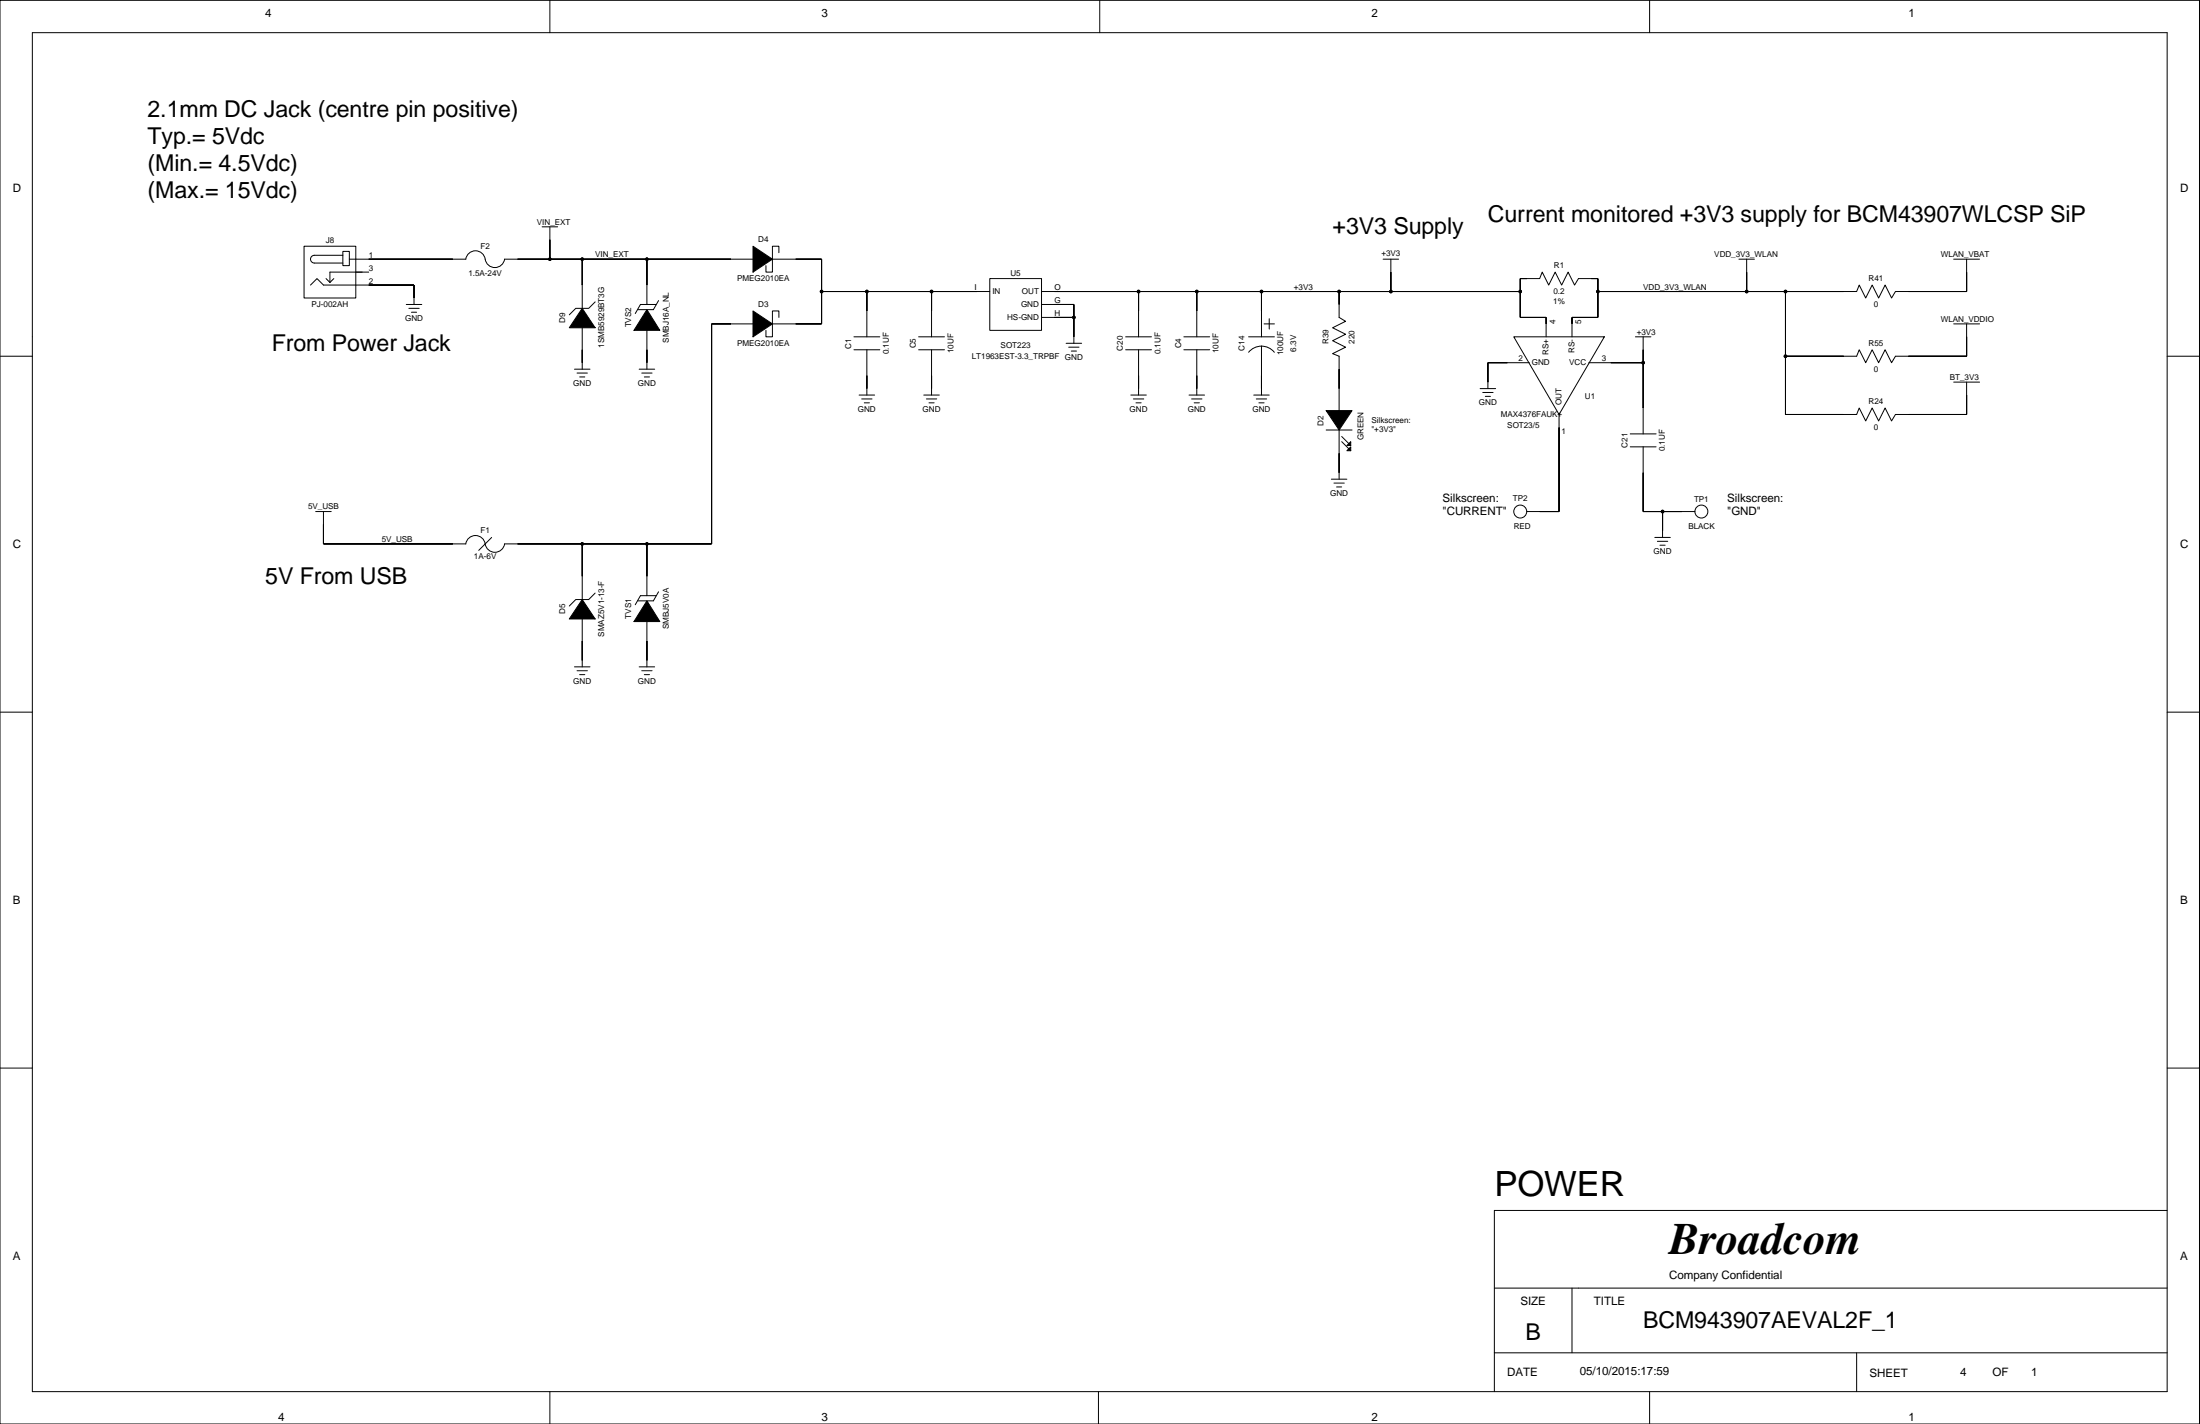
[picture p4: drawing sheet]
<svg xmlns="http://www.w3.org/2000/svg" width="432mm" height="279mm" viewBox="0 0 432 279" stroke-linecap="round" stroke-linejoin="round" font-family="sans-serif">
<g fill="none" stroke="#000" stroke-width=".2">
<path d="M0 .1h431.7v279.3h-431.7zM6.3 6.4h419.1v266.7h-419.1zM107.9 .1v6.3M215.9 .1v6.3M323.8 .1v6.3M59.7 48.3h10.1v10.2h-10.1zM60.9 55.9l1.3-1.2 1.3 1.2h17.8v3.8M64 54.7l.8 .7M65.5 54.7l-.7 .7M67.3 49.3h1.3v2.8h-1.3zM67.3 50.1h-5.6a.76 .76 0 0 0-.8 .8 .76 .76 0 0 0 .8 .7h5.6M68.6 50.9h22.8"/>
<path d="M72.4 53.4h-7.6v2M79.7 59.7h3.1M91.4 50.9a1.92 1.92 0 0 1 1.9-1.7 1.92 1.92 0 0 1 1.9 1.7M95.2 50.8a1.92 1.92 0 0 0 1.9 1.7 1.92 1.92 0 0 0 1.9-1.7l48.8 .1M106.4 44.5h3M107.9 44.5v6.4M114.3 50.9v9.6M116.8 59.2l-1.3 1.3h-2.5l-1.3 1.3M127 50.9v8.8M128.7 59.7h-3l-1 1.8M129.3 59l-1.1 1.8h-3M151.6 50.9h9.7v12.6h-9.7"/>
<path d="M152.9 49.6v-1.3h-1.3v5.1h-1.3v-1.3M161.3 57.2h33M170.1 57.2v8.9M182.8 57.2v8.9M194.3 54.7h10.1v10.1h-10.1zM204.4 59.7h6.4v7.7M204.4 57.2h94M223.5 57.2v8.9M234.9 57.2v8.9M247.6 57.2v8.9M262.8 57.2v5.1l1.3 .7-2.5 1.3 2.5 1.3-2.5 1.3 2.5 1.2-2.5 1.3 1.2 .5v10.7M271.5 50.9h3"/>
<path d="M273 50.9v6.3M341.3 50.9h3M342.8 50.9v6.3M350.4 57.2v24.1h14l.5-1.2 1.3 2.5 1.3-2.5 1.2 2.5 1.3-2.5 1.3 2.5 .7-1.3h14v-6.3M383.5 50.9h5M386 50.9v6.3h-14l-.7 1.3-1.3-2.6-1.3 2.6-1.2-2.6-1.3 2.6-1.3-2.6-.5 1.3h-50.8M0 69.9h6.3M80.2 60.5h2.1M80.8 61.3h1M112.8 72.4h3M113.3 73.2h2M113.8 74h1"/>
<path d="M114.3 64.3v8.1M125.4 72.4h3.1M126 73.2h2M126.5 74h1M127 64.8v7.6M147.8 63.5h-8.1v43.2h-40.7a1.98 1.98 0 0 1-2.1 1.7 1.98 1.98 0 0 1-1.8-2.1 1.93 1.93 0 0 0-2-1.2 1.93 1.93 0 0 0-1.7 1.6h-27.9v-6.3M152.9 62.3v-1.3h-1.3v5.1h-1.3v-1.3M167.6 68.6h5.1M167.6 66.1h5.1M168.6 77.5h3.1M169.1 78.3h2.1M169.6 79h1"/>
<path d="M170.1 68.6v8.9M180.3 68.6h5.1M180.3 66.1h5.1M181.3 77.5h3.1M181.8 78.3h2.1M182.3 79h1M182.8 68.6v8.9M204.4 62.3h6.4M209.2 67.4h3.1M209.8 68.1h2M210.3 68.9h1M220.9 68.6h5.1"/>
<path d="M220.9 66.1h5.1M221.9 77.5h3.1M222.5 78.3h2M223 79h1M223.5 68.6v8.9M232.4 68.6h5M232.4 66.1h5M233.4 77.5h3M233.9 78.3h2M234.4 79h1M234.9 68.6v8.9M245.1 66.1h5"/>
<path d="M245.1 69.1a3.3 3.3 0 0 1 5 0M246.1 77.5h3M246.6 78.3h2M247.1 79h1M247.6 67.9v9.6M248.1 63.5h2M249.1 62.5v2.1M290.5 76.2h3.1M291 77h2M291.5 77.8h1M297.1 66.1h17.8l-8.9 15.2zM300.2 71.2h-8.2v5"/>
<path d="M303.5 66.1v-3.8h-5.1v-7.6h3.8l.5-1.3 1.3 2.5 1.2-2.5 1.3 2.5 1.3-2.5 1.2 2.5 .8-1.2h3.8v7.6h-5.1v3.8M311.8 71.2h10.7M321 66.1h3M322.5 66.1v19M383.5 63.5h5M383.5 75h5M386 63.5v6.4h-14l-.7 1.3-1.3-2.6-1.3 2.6-1.2-2.6-1.3 2.6-1.3-2.6-.5 1.3h-14M425.4 69.9h6.3M260.3 84.4h5.1M261.3 94h3.1M261.8 94.8h2M262.3 95.5h1"/>
<path d="M262.8 84.4v9.6M263.3 85.6l1.6 1.6M263.3 86.7l1.6 1.5M297.1 97.8h.1M298.4 99.1h.1M306 81.3v19.1h-6.3M320 87.7h5M320 85.1h5M322.5 87.7v12.7h10.2M62 100.4h3M96.5 105.4l-2.5 2.6M114.3 106.7v10.9"/>
<path d="M116.8 116.4l-1.3 1.2h-2.5l-1.3 1.3M127 106.7v10.2M128.7 116.9h-3l-1 1.8M129.3 116.1l-1.1 1.8h-3M294.6 100.4h.1M295.8 100.4h.1M298.4 100.4h.1M324.8 105.4h3M325.3 106.2h2M325.8 107h1M326.3 100.4v5M333.9 101.6h.1"/>
<path d="M333.9 100.4h.1M335.2 102.9h.1M336.5 100.4h.1M337.7 100.4h.1M0 139.7h6.3M112.8 130.8h3M113.3 131.6h2M113.8 132.4h1M114.3 121.4v9.4M125.4 130.8h3.1M126 131.6h2M126.5 132.4h1"/>
<path d="M127 122v8.8M425.4 139.7h6.3M0 209.6h6.3M425.4 209.6h6.3M425.4 237.5h-132.1v35.6M293.3 252.7h132.1M308.5 252.7v12.7M107.9 273.1v6.3M215.6 273.1v6.3M293.3 265.4h132.1M323.8 273.1v6.3M364.4 265.4v7.7"/>
<circle cx="107.9" cy="50.9" r=".25"/>
<circle cx="114.3" cy="50.9" r=".25"/>
<circle cx="127" cy="50.9" r=".25"/>
<circle cx="161.3" cy="57.2" r=".25"/>
<circle cx="170.1" cy="57.2" r=".25"/>
<circle cx="182.8" cy="57.2" r=".25"/>
<circle cx="223.5" cy="57.2" r=".25"/>
<circle cx="234.9" cy="57.2" r=".25"/>
<circle cx="247.6" cy="57.2" r=".25"/>
<circle cx="262.8" cy="57.2" r=".25"/>
<circle cx="273" cy="57.2" r=".25"/>
<circle cx="298.4" cy="57.2" r=".25"/>
<circle cx="313.6" cy="57.2" r=".25"/>
<circle cx="342.8" cy="57.2" r=".25"/>
<circle cx="350.4" cy="57.2" r=".25"/>
<circle cx="210.8" cy="62.3" r=".25"/>
<circle cx="322.5" cy="71.2" r=".25"/>
<circle cx="350.4" cy="69.9" r=".25"/>
<circle cx="114.3" cy="106.7" r=".25"/>
<circle cx="127" cy="106.7" r=".25"/>
<circle cx="298.4" cy="100.4" r="1.27"/>
<circle cx="326.3" cy="100.4" r=".25"/>
<circle cx="333.9" cy="100.4" r="1.27"/>
</g>
<g fill="#000" stroke="#000" stroke-width=".2">
<path d="M72.4 55.9h8.9z" fill-rule="evenodd"/>
<path d="M81.3 55.9v2.6z" fill-rule="evenodd"/>
<path d="M72.4 50.9h16.5z" fill-rule="evenodd"/>
<path d="M107.9 47v3.9z" fill-rule="evenodd"/>
<path d="M101.6 50.9h6.3z" fill-rule="evenodd"/>
<path d="M107.9 50.9h6.4z" fill-rule="evenodd"/>
<path d="M114.3 50.9v5z" fill-rule="evenodd"/>
<path d="M127 50.9v5z" fill-rule="evenodd"/>
<path d="M114.3 50.9h12.7z" fill-rule="evenodd"/>
<path d="M127 50.9h16.5z" fill-rule="evenodd"/>
<path d="M147.8 48.3l3.8 2.6-3.8 2.5z" fill-rule="evenodd"/>
<path d="M156.2 50.9h5.1z" fill-rule="evenodd"/>
<path d="M161.3 50.9v6.3z" fill-rule="evenodd"/>
<path d="M161.3 57.2v6.3z" fill-rule="evenodd"/>
<path d="M170.1 57.2v3.8z" fill-rule="evenodd"/>
<path d="M161.3 57.2h8.8z" fill-rule="evenodd"/>
<path d="M170.1 57.2h12.7z" fill-rule="evenodd"/>
<path d="M182.8 57.2v3.8z" fill-rule="evenodd"/>
<path d="M182.8 57.2h8.9z" fill-rule="evenodd"/>
<path d="M210.8 59.7v2.6z" fill-rule="evenodd"/>
<path d="M207 59.7h3.8z" fill-rule="evenodd"/>
<path d="M223.5 57.2v3.8z" fill-rule="evenodd"/>
<path d="M207 57.2h16.5z" fill-rule="evenodd"/>
<path d="M234.9 57.2v3.8z" fill-rule="evenodd"/>
<path d="M223.5 57.2h11.4z" fill-rule="evenodd"/>
<path d="M247.6 57.2v3.8z" fill-rule="evenodd"/>
<path d="M234.9 57.2h12.7z" fill-rule="evenodd"/>
<path d="M262.8 57.2v2.5z" fill-rule="evenodd"/>
<path d="M247.6 57.2h15.2z" fill-rule="evenodd"/>
<path d="M273 53.4v3.8z" fill-rule="evenodd"/>
<path d="M262.8 57.2h10.2z" fill-rule="evenodd"/>
<path d="M298.4 54.7v2.5z" fill-rule="evenodd"/>
<path d="M298.4 57.2v5.1z" fill-rule="evenodd"/>
<path d="M273 57.2h25.4z" fill-rule="evenodd"/>
<path d="M298.4 54.7h1.3z" fill-rule="evenodd"/>
<path d="M313.6 57.2v5.1z" fill-rule="evenodd"/>
<path d="M312.3 54.7h1.3z" fill-rule="evenodd"/>
<path d="M313.6 54.7v2.5z" fill-rule="evenodd"/>
<path d="M342.8 53.4v3.8z" fill-rule="evenodd"/>
<path d="M313.6 57.2h29.2z" fill-rule="evenodd"/>
<path d="M342.8 57.2h7.6z" fill-rule="evenodd"/>
<path d="M350.4 57.2v12.7z" fill-rule="evenodd"/>
<path d="M350.4 57.2h11.5z" fill-rule="evenodd"/>
<path d="M374.6 57.2h11.4z" fill-rule="evenodd"/>
<path d="M386 53.4v3.8z" fill-rule="evenodd"/>
<path d="M114.3 68.6v2.6z" fill-rule="evenodd"/>
<path d="M114.3 60.5l2.5 3.8h-5.1z" fill-rule="evenodd"/>
<path d="M127 60.8l2.5 4h-5.1z" fill-rule="evenodd"/>
<path d="M127 68.6v2.6z" fill-rule="evenodd"/>
<path d="M139.7 63.5v43.2z" fill-rule="evenodd"/>
<path d="M139.7 63.5h3.8z" fill-rule="evenodd"/>
<path d="M147.8 61l3.8 2.5-3.8 2.6z" fill-rule="evenodd"/>
<path d="M156.2 63.5h5.1z" fill-rule="evenodd"/>
<path d="M170.1 73.7v2.5z" fill-rule="evenodd"/>
<path d="M182.8 73.7v2.5z" fill-rule="evenodd"/>
<path d="M207 62.3h3.8z" fill-rule="evenodd"/>
<path d="M210.8 62.3v3.8z" fill-rule="evenodd"/>
<path d="M223.5 73.7v2.5z" fill-rule="evenodd"/>
<path d="M234.9 73.7v2.5z" fill-rule="evenodd"/>
<path d="M247.6 73.7v2.5z" fill-rule="evenodd"/>
<path d="M262.8 72.4v3.8z" fill-rule="evenodd"/>
<path d="M292 71.2v3.8z" fill-rule="evenodd"/>
<path d="M292 71.2h3.8z" fill-rule="evenodd"/>
<path d="M303.5 62.3v1.2z" fill-rule="evenodd"/>
<path d="M298.4 62.3h5.1z" fill-rule="evenodd"/>
<path d="M308.5 62.3v1.2z" fill-rule="evenodd"/>
<path d="M308.5 62.3h5.1z" fill-rule="evenodd"/>
<path d="M316.2 71.2h6.3z" fill-rule="evenodd"/>
<path d="M322.5 71.2v8.9z" fill-rule="evenodd"/>
<path d="M322.5 68.6v2.6z" fill-rule="evenodd"/>
<path d="M350.4 69.9v11.4z" fill-rule="evenodd"/>
<path d="M350.4 69.9h11.5z" fill-rule="evenodd"/>
<path d="M374.6 69.9h11.4z" fill-rule="evenodd"/>
<path d="M386 66.1v3.8z" fill-rule="evenodd"/>
<path d="M386 77.5v3.8z" fill-rule="evenodd"/>
<path d="M260.3 80.6h5.1l-2.6 3.8z" fill-rule="evenodd"/>
<path d="M262.8 88.9v3.9z" fill-rule="evenodd"/>
<path d="M264.4 88.4l.7-.7v.7z" fill-rule="evenodd"/>
<path d="M265.1 86.7v.7h-.7z" fill-rule="evenodd"/>
<path d="M306 83.9v16.5z" fill-rule="evenodd"/>
<path d="M322.5 92.8v7.6z" fill-rule="evenodd"/>
<path d="M350.4 81.3h11.5z" fill-rule="evenodd"/>
<path d="M374.6 81.3h11.4z" fill-rule="evenodd"/>
<path d="M63.5 102.9v3.8z" fill-rule="evenodd"/>
<path d="M63.5 106.7h25.4z" fill-rule="evenodd"/>
<path d="M101.6 106.7h12.7z" fill-rule="evenodd"/>
<path d="M114.3 106.7v6.4z" fill-rule="evenodd"/>
<path d="M114.3 106.7h12.7z" fill-rule="evenodd"/>
<path d="M127 106.7v6.4z" fill-rule="evenodd"/>
<path d="M127 106.7h12.7z" fill-rule="evenodd"/>
<path d="M302.2 100.4h3.8z" fill-rule="evenodd"/>
<path d="M326.3 100.4v3.8z" fill-rule="evenodd"/>
<path d="M322.5 100.4h3.8z" fill-rule="evenodd"/>
<path d="M326.3 100.4h3.8z" fill-rule="evenodd"/>
<path d="M114.3 125.8v3.8z" fill-rule="evenodd"/>
<path d="M114.3 117.6l2.5 3.8h-5.1z" fill-rule="evenodd"/>
<path d="M127 117.9l2.5 4.1h-5.1z" fill-rule="evenodd"/>
<path d="M127 125.8v3.8z" fill-rule="evenodd"/>
<circle cx="107.9" cy="50.9" r=".25"/>
<circle cx="114.3" cy="50.9" r=".25"/>
<circle cx="127" cy="50.9" r=".25"/>
<circle cx="161.3" cy="57.2" r=".25"/>
<circle cx="170.1" cy="57.2" r=".25"/>
<circle cx="182.8" cy="57.2" r=".25"/>
<circle cx="223.5" cy="57.2" r=".25"/>
<circle cx="234.9" cy="57.2" r=".25"/>
<circle cx="247.6" cy="57.2" r=".25"/>
<circle cx="262.8" cy="57.2" r=".25"/>
<circle cx="273" cy="57.2" r=".25"/>
<circle cx="298.4" cy="57.2" r=".25"/>
<circle cx="313.6" cy="57.2" r=".25"/>
<circle cx="342.8" cy="57.2" r=".25"/>
<circle cx="350.4" cy="57.2" r=".25"/>
<circle cx="210.8" cy="62.3" r=".25"/>
<circle cx="322.5" cy="71.2" r=".25"/>
<circle cx="350.4" cy="69.9" r=".25"/>
<circle cx="114.3" cy="106.7" r=".25"/>
<circle cx="127" cy="106.7" r=".25"/>
<circle cx="326.3" cy="100.4" r=".25"/>
</g>
<text font-size="8.8" x="327.6" y="246.1">Broadcom</text>
<text font-size="6.8" x="293.3" y="234.7">POWER</text>
<g font-size="4.6">
<text x="28.9" y="22.9">2.1mm DC Jack (centre pin positive)</text>
<text x="28.9" y="28.2">Typ.= 5Vdc</text>
<text x="28.9" y="33.6">(Min.= 4.5Vdc)</text>
<text x="28.9" y="38.9">(Max.= 15Vdc)</text>
<text x="261.6" y="46">+3V3 Supply</text>
<text x="292" y="43.5">Current monitored +3V3 supply for BCM43907WLCSP SiP</text>
<text x="53.3" y="68.9">From Power Jack</text>
<text x="52.1" y="114.6">5V From USB</text>
<text x="299.4" y="263">B</text>
<text x="322.5" y="260.6">BCM943907AEVAL2F_1</text>
</g>
<g font-size="2.3">
<text x="52.1" y="3.4">4</text>
<text x="161.3" y="3.4">3</text>
<text x="269.2" y="3.4">2</text>
<text x="374.6" y="3.4">1</text>
<text x="2.5" y="37.6">D</text>
<text x="427.9" y="37.6">D</text>
<text x="283.1" y="98.5">Silkscreen:</text>
<text x="283.1" y="101.1">&quot;CURRENT&quot;</text>
<text x="339" y="98.5">Silkscreen:</text>
<text x="339" y="101.1">&quot;GND&quot;</text>
<text x="2.5" y="107.5">C</text>
<text x="427.9" y="107.5">C</text>
<text x="2.5" y="177.3">B</text>
<text x="427.9" y="177.3">B</text>
<text x="2.5" y="247.1">A</text>
<text x="327.6" y="250.9">Company Confidential</text>
<text x="427.9" y="247.1">A</text>
<text x="298.4" y="256">SIZE</text>
<text x="312.8" y="256">TITLE</text>
<text x="310.1" y="269.7">05/10/2015:17:59</text>
<text x="384.7" y="270">4</text>
<text x="398.7" y="270">1</text>
<text x="295.8" y="270">DATE</text>
<text x="366.9" y="270.2">SHEET</text>
<text x="391.1" y="270">OF</text>
<text x="54.6" y="278.9">4</text>
<text x="161.3" y="278.9">3</text>
<text x="269.2" y="278.9">2</text>
<text x="374.6" y="278.9">1</text>
</g>
<g font-size="1.6">
<text x="63.9" y="47.8">J8</text>
<text x="105.4" y="44.1">VIN_EXT</text>
<text x="148.8" y="47.5">D4</text>
<text x="72.4" y="53.1">3</text>
<text x="72.4" y="50.6">1</text>
<text x="94.3" y="48.8">F2</text>
<text x="116.8" y="50.5">VIN_EXT</text>
<text x="271.1" y="50.3">+3V3</text>
<text x="305" y="52.6">R1</text>
<text x="336.5" y="50.5">VDD_3V3_WLAN</text>
<text x="380.9" y="50.5">WLAN_VBAT</text>
<text x="72.4" y="55.6">2</text>
<text x="91.9" y="54.1">1.5A-24V</text>
<text x="144.7" y="55.1">PMEG2010EA</text>
<text x="191.3" y="56.8">I</text>
<text x="194.8" y="57.7">IN</text>
<text x="198.3" y="54.1">U5</text>
<text x="200.6" y="57.7">OUT</text>
<text x="207" y="56.8">O</text>
<text x="207" y="59.4">G</text>
<text x="253.9" y="56.8">+3V3</text>
<text x="304.9" y="59.7">1%</text>
<text x="304.9" y="57.7">0.2</text>
<text x="322.5" y="56.8">VDD_3V3_WLAN</text>
<text x="366.8" y="55.1">R41</text>
<text x="61.2" y="60.2">PJ-002AH</text>
<text x="79.5" y="63">GND</text>
<text x="110.9" y="63.3" transform="rotate(-90 110.9 63.3)">D9</text>
<text x="123.9" y="64.3" transform="rotate(-90 123.9 64.3)">TVS2</text>
<text x="148.8" y="60.2">D3</text>
<text x="197.7" y="62.8">HS-GND</text>
<text x="200.4" y="60.2">GND</text>
<text x="207" y="61.9">H</text>
<text x="305.3" y="63.5" transform="rotate(-90 305.3 63.5)">4</text>
<text x="310.4" y="63.5" transform="rotate(-90 310.4 63.5)">5</text>
<text x="321.2" y="65.7">+3V3</text>
<text x="367.8" y="60.2">0</text>
<text x="380.9" y="63.2">WLAN_VDDIO</text>
<text x="118.6" y="68.3" transform="rotate(-90 118.6 68.3)">1SMB5929BT3G</text>
<text x="131.3" y="67.2" transform="rotate(-90 131.3 67.2)">SMBJ16A_NL</text>
<text x="144.7" y="67.8">PMEG2010EA</text>
<text x="167.1" y="68.5" transform="rotate(-90 167.1 68.5)">C1</text>
<text x="174.4" y="69.5" transform="rotate(-90 174.4 69.5)">0.1UF</text>
<text x="179.8" y="68.4" transform="rotate(-90 179.8 68.4)">C5</text>
<text x="187.1" y="69.3" transform="rotate(-90 187.1 69.3)">10UF</text>
<text x="190.7" y="70.4">LT1963EST-3.3_TRPBF GND</text>
<text x="196.4" y="68.3">SOT223</text>
<text x="220.4" y="68.8" transform="rotate(-90 220.4 68.8)">C20</text>
<text x="227.8" y="69.5" transform="rotate(-90 227.8 69.5)">0.1UF</text>
<text x="231.8" y="68.4" transform="rotate(-90 231.8 68.4)">C4</text>
<text x="239.2" y="69.3" transform="rotate(-90 239.2 69.3)">10UF</text>
<text x="244.3" y="68.8" transform="rotate(-90 244.3 68.8)">C14</text>
<text x="251.9" y="69.7" transform="rotate(-90 251.9 69.7)">100UF</text>
<text x="254.4" y="69" transform="rotate(-90 254.4 69)">6.3V</text>
<text x="260.8" y="67.5" transform="rotate(-90 260.8 67.5)">R39</text>
<text x="265.8" y="67.4" transform="rotate(-90 265.8 67.4)">220</text>
<text x="298" y="70.8">2</text>
<text x="300.7" y="71.6">GND</text>
<text x="303.9" y="69.7" transform="rotate(-90 303.9 69.7)">RS+</text>
<text x="308" y="71.6">VCC</text>
<text x="309" y="69.3" transform="rotate(-90 309 69.3)">RS-</text>
<text x="314.4" y="70.8">3</text>
<text x="366.8" y="67.8">R55</text>
<text x="112.5" y="75.7">GND</text>
<text x="125.2" y="75.7">GND</text>
<text x="367.8" y="72.9">0</text>
<text x="382.7" y="74.6">BT_3V3</text>
<text x="168.4" y="80.8">GND</text>
<text x="181.1" y="80.8">GND</text>
<text x="221.7" y="80.8">GND</text>
<text x="233.1" y="80.8">GND</text>
<text x="245.8" y="80.8">GND</text>
<text x="259.7" y="83.6" transform="rotate(-90 259.7 83.6)">D2</text>
<text x="269.2" y="82.9">Silkscreen:</text>
<text x="290.3" y="79.5">GND</text>
<text x="294.6" y="81.8">MAX4376FAUK+</text>
<text x="306.5" y="79.5" transform="rotate(-90 306.5 79.5)">OUT</text>
<text x="311.1" y="78.2">U1</text>
<text x="366.8" y="79.3">R24</text>
<text x="267.6" y="86.4" transform="rotate(-90 267.6 86.4)">GREEN</text>
<text x="269.2" y="84.8">&quot;+3V3&quot;</text>
<text x="295.8" y="84">SOT23/5</text>
<text x="306.5" y="85.2">1</text>
<text x="319.4" y="87.9" transform="rotate(-90 319.4 87.9)">C21</text>
<text x="326.8" y="88.6" transform="rotate(-90 326.8 88.6)">0.1UF</text>
<text x="367.8" y="84.3">0</text>
<text x="60.5" y="99.8">5V_USB</text>
<text x="261.1" y="97.3">GND</text>
<text x="296.9" y="98.3">TP2</text>
<text x="332.5" y="98.6">TP1</text>
<text x="74.9" y="106.4">5V_USB</text>
<text x="94.3" y="104.7">F1</text>
<text x="297.1" y="103.8">RED</text>
<text x="331.4" y="103.8">BLACK</text>
<text x="93" y="109.7">1A-6V</text>
<text x="324.6" y="108.7">GND</text>
<text x="110.9" y="120.4" transform="rotate(-90 110.9 120.4)">D5</text>
<text x="118.6" y="124.9" transform="rotate(-90 118.6 124.9)">SMAZ5V1-13-F</text>
<text x="123.9" y="121.4" transform="rotate(-90 123.9 121.4)">TVS1</text>
<text x="131.3" y="123.5" transform="rotate(-90 131.3 123.5)">SMBJ5V0A</text>
<text x="112.5" y="134.1">GND</text>
<text x="125.2" y="134.1">GND</text>
</g>
</svg>
